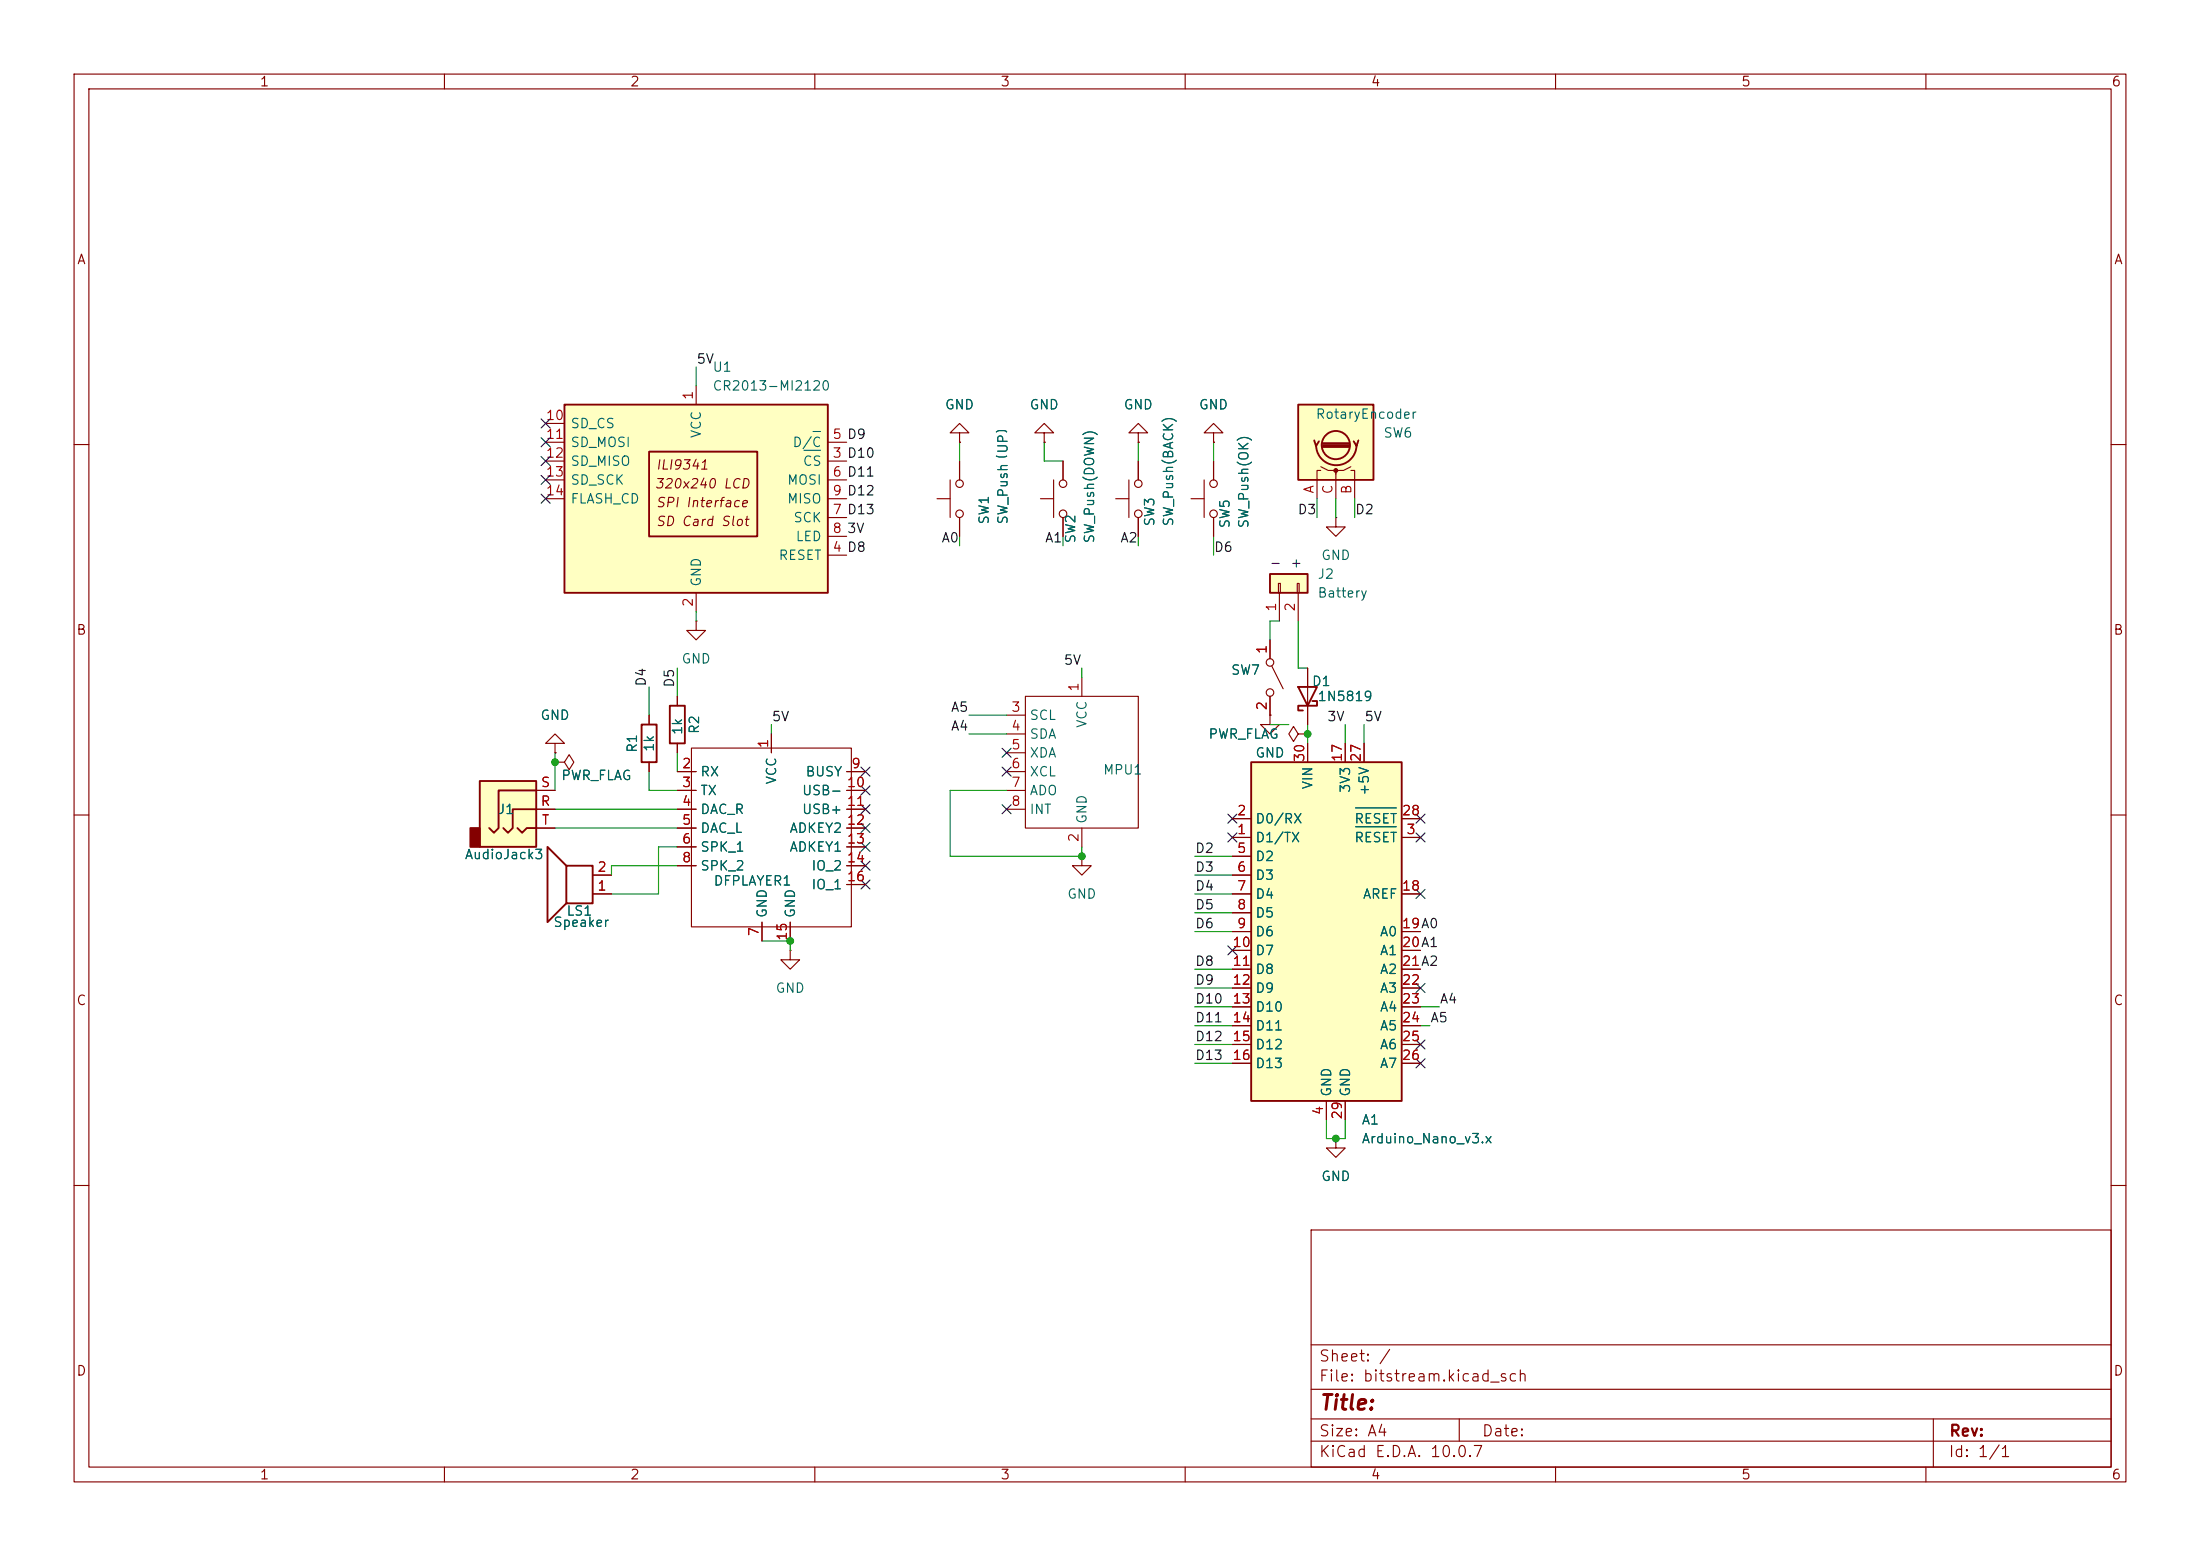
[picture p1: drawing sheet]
<svg xmlns="http://www.w3.org/2000/svg" width="297mm" height="210mm" viewBox="0 0 297 210" stroke-linecap="round" stroke-linejoin="round" font-family="sans-serif">
<g fill="none" stroke="#840000" stroke-width=".15">
<path d="M10 10h277v190h-277zM12 12h273v186h-273zM60 10v2M110 10v2M160 10v2M210 10v2M260 10v2M10 60h2M140.5 67.3h1.7M142.2 64.8v5.1M143.5 62.2v2.6M143.5 69.9v2.5"/>
<path d="M285 60h2M10 110h2M146 115.6v1.2h1.3l-1.3 1.3-1.2-1.3h1.2M146 115.6h.1M285 110h2M106.7 128.3v1.2h1.2l-1.2 1.3-1.3-1.3h1.3M106.7 128.3h.1M10 160h2M177 166h108v32h-108zM285 160h2M60 198v2M110 198v2"/>
<path d="M160 198v2M177 194.5h108M177 191.5h108M177 187.5h108M177 181.5h108M197 191.5v3M210 198v2M260 198v2M261 191.5v6.5"/>
<circle cx="143.5" cy="69.3" r=".51"/>
<circle cx="143.5" cy="65.3" r=".51"/>
</g>
<path d="M171.4 77.5h5.1v2.5h-5.1z" fill="#ffffc2"/>
<path d="M171.4 77.5h5.1v2.5h-5.1zM86.6 97.8h2v5.1h-2zM90.4 95.3h2.1v5h-2.1z" fill="none" stroke="#840000" stroke-width=".25"/>
<g fill="none" stroke="#840000" stroke-width=".15">
<path d="M163.8 58.4h1.3l-1.3-1.2-1.2 1.2h1.2v1.3M163.8 59.7h.1M160.8 67.3h1.8M162.6 64.8v5.1M163.8 62.2v2.6M163.8 69.9v2.5M172.6 78.7h.2v1.3h-.2zM175.1 78.7h.3v1.3h-.3zM87.6 96.5v1.3M91.4 94v1.3M94 83.8v1.3h1.2l-1.2 1.3-1.3-1.3h1.3M94 83.8h.1"/>
<path d="M172.7 80v3.8M175.3 80v3.8M74.9 100.3h1.3l-1.3-1.2-1.2 1.2h1.2v1.3M74.9 101.6h.1M74.9 102.9h1.3l.6-1 .7 1-.7 1-.6-1M74.9 102.9h.1M87.6 102.9v1.2M91.4 100.3v1.3"/>
<circle cx="163.8" cy="65.3" r=".51"/>
<circle cx="163.8" cy="69.3" r=".51"/>
</g>
<path d="M168.9 102.9h20.3v45.7h-20.3z" fill="#ffffc2"/>
<path d="M168.9 102.9h20.3v45.7h-20.3z" fill="none" stroke="#840000" stroke-width=".25"/>
<g fill="none" stroke="#840000" stroke-width=".15">
<path d="M166.4 113h2.5M166.4 110.5h2.5M166.4 115.6h2.5M166.4 118.1h2.5M176.5 100.3v2.6M181.6 100.3v2.6M184.1 100.3v2.6M189.2 113h2.6M189.2 110.5h2.6M166.4 120.7h2.5M166.4 123.2h2.5M166.4 125.7h2.5"/>
<path d="M166.4 128.3h2.5M166.4 130.8h2.5M166.4 133.4h2.5M166.4 135.9h2.5M166.4 138.4h2.5M189.2 120.7h2.6M189.2 125.7h2.6M189.2 128.3h2.6M189.2 130.8h2.6M189.2 133.4h2.6M189.2 135.9h2.6M189.2 138.4h2.6"/>
<path d="M166.4 141h2.5M166.4 143.5h2.5M179.1 148.6v2.5M181.6 148.6v2.5M189.2 141h2.6M189.2 143.5h2.6"/>
</g>
<path d="M183 111.6h5.5M183 109h5.5" fill="none" stroke="#006464" stroke-width=".15"/>
<path d="M175.3 54.6h10.1v10.2h-10.1z" fill="#ffffc2"/>
<g fill="none" stroke="#840000" stroke-width=".25">
<path d="M175.3 54.6h10.1v10.2h-10.1zM177.4 59.4l.3 .8 .4-.6M178.6 59.8h3.5M183.4 59.4l-.3 .8-.3-.6M177.7 60.1a2.73 2.73 0 0 0 2.7 2.7 2.73 2.73 0 0 0 2.7-2.7M178.6 60.3h3.5M178.6 60.1h3.5M76.5 116.8h3.5v5.1h-3.5zM76.5 116.8l-2.6-2.5v10.2l2.6-2.6"/>
<circle cx="180.3" cy="60.1" r="1.9"/>
</g>
<g fill="none" stroke="#840000" stroke-width=".15">
<path d="M129.5 58.4h1.3l-1.3-1.2-1.2 1.2h1.2v1.3M129.5 59.7h.1M141 58.4h1.2l-1.2-1.2-1.3 1.2h1.3v1.3M141 59.7h.1M126.5 67.3h1.8M128.3 64.8v5.1M129.5 62.2v2.6M129.5 69.9v2.5M178.3 63.5h-.5v3.8M178.3 63l1 .5h1v.5M180.3 69.9v1.2h1.3l-1.3 1.3-1.2-1.3h1.2M180.3 69.9h.1"/>
<path d="M182.4 63l-1 .5h-1.1v3.8M182.4 63.5h.5v3.8M104.1 99.1v2.5M135.9 96.5h2.5M135.9 99.1h2.5M138.4 94h15.3v17.8h-15.3zM146 91.4v2.6M80 118.1h2.5M91.4 104.1h2.6M91.4 106.7h2.6M91.4 109.2h2.6M91.4 111.8h2.6"/>
<path d="M91.4 114.3h2.6M91.4 116.8h2.6M93.3 101h21.6v24.1h-21.6zM114.3 104.1h2.5M114.3 106.7h2.5M114.3 109.2h2.5M114.3 111.8h2.5M114.3 114.3h2.5M114.3 116.8h2.5M114.3 119.4h2.5M135.9 104.1h2.5M135.9 106.7h2.5"/>
<path d="M135.9 109.2h2.5M135.9 101.6h2.5M146 111.8v2.5M80 120.7h2.5M102.9 124.5v2.5M106.7 124.5v2.5M180.3 153.7v1.2h1.3l-1.3 1.3-1.2-1.3h1.2M180.3 153.7h.1"/>
<circle cx="129.5" cy="69.3" r=".51"/>
<circle cx="129.5" cy="65.3" r=".51"/>
</g>
<circle cx="180.3" cy="63.5" r=".25" fill="#840000" stroke="#840000" stroke-width=".15"/>
<path d="M76.2 54.6h35.6v25.4h-35.6z" fill="#ffffc2"/>
<path d="M76.2 54.6h35.6v25.4h-35.6zM87.6 61h14.6v11.4h-14.6z" fill="none" stroke="#840000" stroke-width=".25"/>
<g fill="none" stroke="#840000" stroke-width=".15">
<path d="M73.7 59.7h2.5M73.7 57.2h2.5M94 52.1v2.5M111.8 59.7h2.5M153.7 58.4h1.2l-1.2-1.2-1.3 1.2h1.3v1.3M153.7 59.7h.1M73.7 62.2h2.5M73.7 64.8h2.5M73.7 67.3h2.5M111.8 62.2h2.5M111.8 74.9h2.5M111.8 64.8h2.5"/>
<path d="M111.8 69.9h2.5M111.8 72.4h2.5M111.8 67.3h2.5M150.6 67.3h1.8M152.4 64.8v5.1M153.7 62.2v2.6M153.7 69.9v2.5M94 80v2.6"/>
<circle cx="153.7" cy="65.3" r=".51"/>
<circle cx="153.7" cy="69.3" r=".51"/>
</g>
<path d="M109.8 58.2h1M108.5 60.8h2.3" fill="none" stroke="#006464" stroke-width=".15"/>
<path d="M64.8 105.4h7.6v8.9h-7.6z" fill="#ffffc2"/>
<path d="M63.5 111.8h1.3v2.5h-1.3z" fill="#840000" stroke="#840000" stroke-width=".25"/>
<path d="M175.3 92.7h2.5l-1.3 2.6zM177.2 94.6h.6v.7h-2.5v.6h.6M64.8 105.4h7.6v8.9h-7.6zM69.8 111.8l.7 .6 .6-.6h1.3M72.4 109.2h-3.2v2.6l-.6 .6-.7-.6M72.4 106.7h-5.1v5.1l-.6 .6-.7-.6" fill="none" stroke="#840000" stroke-width=".25"/>
<g fill="none" stroke="#840000" stroke-width=".15">
<path d="M129.5 59.7h.1M141 59.7h.1M153.7 59.7h.1M163.8 59.7h.1M129.5 62.2v2.6M129.5 69.9v2.5M143.5 62.2v2.6M143.5 69.9v2.5M153.7 62.2v2.6M153.7 69.9v2.5M163.8 62.2v2.6M163.8 69.9v2.5"/>
<path d="M87.6 96.5v1.3M91.4 94v1.3M104.1 99.1v2.5M171.4 96.5v1.3h1.3l-1.3 1.3-1.2-1.3h1.2M171.4 96.5h.1M171.4 86.4v2.5M171.4 94v2.5M171.7 89.9l1.5 3.1M175.3 99.1l-.7-1.1-.6 1.1 .6 1 .7-1h1.2M176.5 99.1h.1M176.5 90.2v7.6M72.4 109.2h2.5"/>
<path d="M72.4 106.7h2.5M72.4 111.8h2.5M74.9 101.6h.1M74.9 102.9h.1M80 118.1h2.5M87.6 102.9v1.2M91.4 109.2h2.6M91.4 106.7h2.6M91.4 111.8h2.6M91.4 104.1h2.6M91.4 114.3h2.6M91.4 116.8h2.6"/>
<path d="M91.4 100.3v1.3M114.3 109.2h2.5M114.3 106.7h2.5M114.3 111.8h2.5M114.3 104.1h2.5M114.3 114.3h2.5M114.3 116.8h2.5M114.3 119.4h2.5M166.4 113h2.5M166.4 110.5h2.5M166.4 115.6h2.5M166.4 118.1h2.5"/>
<path d="M176.5 100.3v2.6M181.6 100.3v2.6M184.1 100.3v2.6M189.2 113h2.6M189.2 110.5h2.6M80 120.7h2.5M102.9 124.5v2.5M106.7 124.5v2.5M166.4 120.7h2.5M166.4 123.2h2.5M166.4 125.7h2.5M166.4 128.3h2.5"/>
<path d="M166.4 130.8h2.5M166.4 133.4h2.5M166.4 135.9h2.5M166.4 138.4h2.5M189.2 120.7h2.6M189.2 125.7h2.6M189.2 128.3h2.6M189.2 130.8h2.6M189.2 133.4h2.6M189.2 135.9h2.6M189.2 138.4h2.6M166.4 141h2.5"/>
<path d="M166.4 143.5h2.5M179.1 148.6v2.5M180.3 153.7h.1M181.6 148.6v2.5M189.2 141h2.6M189.2 143.5h2.6"/>
<circle cx="171.5" cy="93.5" r=".51"/>
<circle cx="171.5" cy="89.4" r=".51"/>
</g>
<g fill="none" stroke="#009600" stroke-width=".15">
<path d="M94 49.5v2.6M129.5 59.7v2.5M141 59.7v2.5h2.5M153.7 59.7v2.5M163.8 59.7v2.5M129.5 72.4v1.3M143.5 72.4v1.3M153.7 72.4v1.3M163.8 72.4v2.5M177.8 67.3v2.6M180.3 67.3v2.6M182.9 67.3v2.6"/>
<path d="M87.6 92.7v3.8M91.4 90.2v3.8M94 82.6v1.2M104.1 97.8v1.3M130.8 99.1h5.1M130.8 96.5h5.1M146 90.2v1.2M171.4 97.8h2.6M172.7 83.8h-1.3v2.6M175.3 83.8v6.4h1.2M176.5 97.8v2.5M181.6 97.8v2.5"/>
<path d="M184.1 97.8v2.5M74.9 101.6v5.1M74.9 109.2h16.5M74.9 111.8h16.5M87.6 104.1v2.6h3.8M91.4 116.8h-8.9v1.3M91.4 114.3h-2.5v6.4h-6.4M91.4 101.6v2.5M135.9 106.7h-7.6v8.9h17.7v-1.3M161.3 115.6h5.1M161.3 118.1h5.1M102.9 127h3.8v1.3"/>
<path d="M161.3 135.9h5.1M161.3 138.4h5.1M161.3 125.7h5.1M161.3 123.2h5.1M161.3 120.7h5.1M161.3 133.4h5.1M161.3 130.8h5.1M191.8 135.9h2.5M191.8 138.4h1.2M161.3 143.5h5.1M161.3 141h5.1M179.1 151.1v2.6h2.5v-2.6"/>
</g>
<g fill="none" stroke="#000084" stroke-width=".15">
<path d="M73.1 59.1l1.2 1.2M73.1 56.5l1.2 1.3M74.3 59.1l-1.2 1.2M74.3 56.5l-1.2 1.3M73.1 66.7l1.2 1.2M73.1 61.6l1.2 1.2M73.1 64.2l1.2 1.2M74.3 66.7l-1.2 1.2M74.3 61.6l-1.2 1.2M74.3 64.2l-1.2 1.2M116.2 111.2l1.2 1.2M116.2 103.5l1.2 1.2"/>
<path d="M116.2 113.7l1.2 1.2M116.2 116.2l1.2 1.2M116.2 118.8l1.2 1.2M116.2 106.1l1.2 1.2M116.2 108.6l1.2 1.2M117.4 111.2l-1.2 1.2M117.4 103.5l-1.2 1.2M117.4 113.7l-1.2 1.2M117.4 116.2l-1.2 1.2M117.4 118.8l-1.2 1.2M117.4 106.1l-1.2 1.2M117.4 108.6l-1.2 1.2"/>
<path d="M135.3 108.6l1.2 1.2M135.3 103.5l1.2 1.2M135.3 101l1.2 1.2M136.5 108.6l-1.2 1.2M136.5 103.5l-1.2 1.2M136.5 101l-1.2 1.2M165.8 109.9l1.2 1.2M165.8 112.4l1.2 1.2M167 109.9l-1.2 1.2M167 112.4l-1.2 1.2M191.2 112.4l1.2 1.2M191.2 109.9l1.2 1.2"/>
<path d="M192.4 112.4l-1.2 1.2M192.4 109.9l-1.2 1.2M165.8 127.7l1.2 1.2M167 127.7l-1.2 1.2M191.2 120l1.2 1.3M191.2 132.7l1.2 1.3M192.4 120l-1.2 1.3M192.4 132.7l-1.2 1.3M191.2 142.9l1.2 1.2M191.2 140.4l1.2 1.2M192.4 142.9l-1.2 1.2M192.4 140.4l-1.2 1.2"/>
</g>
<path d="M183 111.6h5.5M183 109h5.5" fill="none" stroke="#006464" stroke-width=".15"/>
<g fill="#009600" stroke="#009600" stroke-width=".14">
<circle cx="180.3" cy="153.7" r=".46"/>
<circle cx="106.7" cy="127" r=".46"/>
<circle cx="74.9" cy="102.9" r=".46"/>
<circle cx="176.5" cy="99.1" r=".46"/>
<circle cx="146" cy="115.6" r=".46"/>
</g>
<text font-size="2" fill="#840000" x="178" y="190.8">Title:</text>
<g font-size="1.5" fill="#840000">
<text x="178" y="184.1">Sheet: /</text>
<text x="178" y="186.8">File: bitstream.kicad_sch</text>
<text x="178" y="197">KiCad E.D.A. 10.0.7</text>
<text x="178" y="194.2">Size: A4</text>
<text x="200" y="194.2">Date:</text>
<text x="263" y="197">Id: 1/1</text>
<text x="263" y="194.2">Rev:</text>
</g>
<g font-size="1.3" fill="#840000">
<text x="35" y="12">1</text>
<text x="85" y="12">2</text>
<text x="135" y="12">3</text>
<text x="185" y="12">4</text>
<text x="235" y="12">5</text>
<text x="285" y="12">6</text>
<text x="10.3" y="36">A</text>
<text x="285.3" y="36">A</text>
<text x="88.4" y="63.7">ILI9341</text>
<text x="88.3" y="66.2">320x240 LCD</text>
<text x="88.4" y="68.8">SPI Interface</text>
<text x="88.4" y="71.3">SD Card Slot</text>
<text x="10.2" y="86">B</text>
<text x="285.2" y="86">B</text>
<text x="10.2" y="136">C</text>
<text x="285.2" y="136">C</text>
<text x="10.2" y="186">D</text>
<text x="285.2" y="186">D</text>
<text x="35" y="200">1</text>
<text x="85" y="200">2</text>
<text x="135" y="200">3</text>
<text x="185" y="200">4</text>
<text x="235" y="200">5</text>
<text x="285" y="200">6</text>
</g>
<g font-size="1.3" fill="#0f0f0f">
<text x="94" y="49.4">5V</text>
<text x="175.1" y="69.7">D3</text>
<text x="182.9" y="69.7">D2</text>
<text x="114.3" y="72.3">3V</text>
<text x="127" y="73.5">A0</text>
<text x="141" y="73.5">A1</text>
<text x="151.1" y="73.5">A2</text>
<text x="163.8" y="74.8">D6</text>
<text x="87.5" y="92.7" transform="rotate(-90 87.5 92.7)">D4</text>
<text x="91.3" y="92.9" transform="rotate(-90 91.3 92.9)">D5</text>
<text x="143.5" y="90">5V</text>
<text x="104.1" y="97.7">5V</text>
<text x="128.3" y="96.4">A5</text>
<text x="128.3" y="98.9">A4</text>
<text x="179.1" y="97.7">3V</text>
<text x="184.1" y="97.7">5V</text>
<text x="161.3" y="118">D3</text>
<text x="161.3" y="115.4">D2</text>
<text x="161.3" y="123.1">D5</text>
<text x="161.3" y="125.6">D6</text>
<text x="161.3" y="120.5">D4</text>
<text x="161.3" y="130.7">D8</text>
<text x="161.3" y="135.8">D10</text>
<text x="161.3" y="133.2">D9</text>
<text x="194.3" y="135.8">A4</text>
<text x="161.3" y="143.4">D13</text>
<text x="161.3" y="138.3">D11</text>
<text x="161.3" y="140.8">D12</text>
<text x="193" y="138.3">A5</text>
</g>
<g font-size="1.3" fill="#006464">
<text x="96.1" y="50.5">U1</text>
<text x="96.1" y="53">CR2013-MI2120</text>
<text x="76.9" y="58.1">SD_CS</text>
<text x="94.9" y="59.2" transform="rotate(-90 94.9 59.2)">VCC</text>
<text x="127.5" y="55.6">GND</text>
<text x="138.9" y="55.6">GND</text>
<text x="151.6" y="55.6">GND</text>
<text x="161.8" y="55.6">GND</text>
<text x="177.5" y="56.8">RotaryEncoder</text>
<text x="186.7" y="59.4">SW6</text>
<text x="76.9" y="60.7">SD_MOSI</text>
<text x="76.9" y="63.2">SD_MISO</text>
<text x="76.9" y="65.7">SD_SCK</text>
<text x="106.2" y="65.7">MOSI</text>
<text x="106.9" y="60.7">D/C</text>
<text x="108.3" y="63.2">CS</text>
<text x="76.9" y="68.3">FLASH_CD</text>
<text x="106.2" y="68.3">MISO</text>
<text x="107" y="70.8">SCK</text>
<text x="133.8" y="70.9" transform="rotate(-90 133.8 70.9)">SW1</text>
<text x="136.3" y="70.9" transform="rotate(-90 136.3 70.9)">SW_Push（UP）</text>
<text x="156.2" y="71.1" transform="rotate(-90 156.2 71.1)">SW3</text>
<text x="158.7" y="71.1" transform="rotate(-90 158.7 71.1)">SW_Push(BACK)</text>
<text x="166.3" y="71.4" transform="rotate(-90 166.3 71.4)">SW5</text>
<text x="168.9" y="71.4" transform="rotate(-90 168.9 71.4)">SW_Push(OK)</text>
<text x="105" y="75.9">RESET</text>
<text x="107.3" y="73.4">LED</text>
<text x="145.5" y="73.4" transform="rotate(-90 145.5 73.4)">SW2</text>
<text x="148" y="73.4" transform="rotate(-90 148 73.4)">SW_Push(DOWN)</text>
<text x="178.3" y="75.9">GND</text>
<text x="94.9" y="79.3" transform="rotate(-90 94.9 79.3)">GND</text>
<text x="177.8" y="78.4">J2</text>
<text x="177.8" y="81">Battery</text>
<text x="91.9" y="89.9">GND</text>
<text x="166.1" y="91.4">SW7</text>
<text x="177" y="92.9">D1</text>
<text x="177.8" y="94.9">1N5819</text>
<text x="72.9" y="97.5">GND</text>
<text x="86.3" y="101.7" transform="rotate(-90 86.3 101.7)">R1</text>
<text x="88.6" y="101.6" transform="rotate(-90 88.6 101.6)">1k</text>
<text x="92.4" y="99.3" transform="rotate(-90 92.4 99.3)">1k</text>
<text x="94.7" y="99.2" transform="rotate(-90 94.7 99.2)">R2</text>
<text x="138.9" y="97.5">SCL</text>
<text x="138.9" y="100">SDA</text>
<text x="147" y="98.3" transform="rotate(-90 147 98.3)">VCC</text>
<text x="163" y="100">PWR_FLAG</text>
<text x="75.7" y="105.6">PWR_FLAG</text>
<text x="94.5" y="105.1">RX</text>
<text x="94.5" y="107.6">TX</text>
<text x="105.1" y="106" transform="rotate(-90 105.1 106)">VCC</text>
<text x="108.2" y="107.6">USB-</text>
<text x="108.7" y="105.1">BUSY</text>
<text x="138.9" y="102.6">XDA</text>
<text x="138.9" y="105.1">XCL</text>
<text x="138.9" y="107.6">ADO</text>
<text x="148.8" y="104.8">MPU1</text>
<text x="169.4" y="102.6">GND</text>
<text x="177.5" y="106.6" transform="rotate(-90 177.5 106.6)">VIN</text>
<text x="182.6" y="107.1" transform="rotate(-90 182.6 107.1)">3V3</text>
<text x="185.1" y="107.5" transform="rotate(-90 185.1 107.5)">+5V</text>
<text x="67.1" y="110.2">J1</text>
<text x="94.5" y="110.2">DAC_R</text>
<text x="94.5" y="112.7">DAC_L</text>
<text x="106.5" y="112.7">ADKEY2</text>
<text x="108.2" y="110.2">USB+</text>
<text x="138.9" y="110.2">INT</text>
<text x="147" y="111.3" transform="rotate(-90 147 111.3)">GND</text>
<text x="169.4" y="114">D1/TX</text>
<text x="169.4" y="111.5">D0/RX</text>
<text x="182.7" y="114">RESET</text>
<text x="182.7" y="111.5">RESET</text>
<text x="62.7" y="116.3">AudioJack3</text>
<text x="94.5" y="115.3">SPK_1</text>
<text x="94.5" y="117.8">SPK_2</text>
<text x="96.3" y="119.8">DFPLAYER1</text>
<text x="106.5" y="115.3">ADKEY1</text>
<text x="109.5" y="117.8">IO_2</text>
<text x="169.4" y="116.5">D2</text>
<text x="169.4" y="119.1">D3</text>
<text x="74.6" y="125.4">Speaker</text>
<text x="76.4" y="123.9">LS1</text>
<text x="103.8" y="124" transform="rotate(-90 103.8 124)">GND</text>
<text x="107.6" y="124" transform="rotate(-90 107.6 124)">GND</text>
<text x="109.5" y="120.3">IO_1</text>
<text x="144" y="121.6">GND</text>
<text x="169.4" y="121.6">D4</text>
<text x="169.4" y="124.2">D5</text>
<text x="183.9" y="121.6">AREF</text>
<text x="169.4" y="126.7">D6</text>
<text x="169.4" y="129.2">D7</text>
<text x="169.4" y="131.8">D8</text>
<text x="186.2" y="126.7">A0</text>
<text x="186.2" y="129.2">A1</text>
<text x="186.2" y="131.8">A2</text>
<text x="104.6" y="134.3">GND</text>
<text x="169.4" y="134.3">D9</text>
<text x="169.4" y="136.9">D10</text>
<text x="186.2" y="134.3">A3</text>
<text x="186.2" y="136.9">A4</text>
<text x="169.4" y="139.4">D11</text>
<text x="169.4" y="141.9">D12</text>
<text x="186.2" y="139.4">A5</text>
<text x="186.2" y="141.9">A6</text>
<text x="169.4" y="144.5">D13</text>
<text x="180" y="148.1" transform="rotate(-90 180 148.1)">GND</text>
<text x="182.6" y="148.1" transform="rotate(-90 182.6 148.1)">GND</text>
<text x="186.2" y="144.5">A7</text>
<text x="183.7" y="152.1">A1</text>
<text x="183.7" y="154.6">Arduino_Nano_v3.x</text>
<text x="178.3" y="159.7">GND</text>
</g>
<g font-size="1.3" fill="#a90000">
<text x="73.6" y="57">10</text>
<text x="73.6" y="59.6">11</text>
<text x="93.8" y="54.1" transform="rotate(-90 93.8 54.1)">1</text>
<text x="112.3" y="59.6">5 D9</text>
<text x="73.6" y="62.1">12</text>
<text x="73.6" y="64.6">13</text>
<text x="112.3" y="62.1">3 D10</text>
<text x="112.3" y="64.6">6 D11</text>
<text x="73.6" y="67.2">14</text>
<text x="112.3" y="69.7">7 D13</text>
<text x="112.3" y="67.2">9 D12</text>
<text x="177.7" y="66.7" transform="rotate(-90 177.7 66.7)">A</text>
<text x="180.2" y="66.8" transform="rotate(-90 180.2 66.8)">C</text>
<text x="182.7" y="66.8" transform="rotate(-90 182.7 66.8)">B</text>
<text x="112.3" y="74.8">4 D8</text>
<text x="112.3" y="72.3">8</text>
<text x="93.8" y="82" transform="rotate(-90 93.8 82)">2</text>
<text x="172.6" y="82.6" transform="rotate(-90 172.6 82.6)">1</text>
<text x="175.1" y="82.6" transform="rotate(-90 175.1 82.6)">2</text>
<text x="171.3" y="88.4" transform="rotate(-90 171.3 88.4)">1</text>
<text x="145.9" y="93.4" transform="rotate(-90 145.9 93.4)">1</text>
<text x="171.3" y="96" transform="rotate(-90 171.3 96)">2</text>
<text x="104" y="101.1" transform="rotate(-90 104 101.1)">1</text>
<text x="136.4" y="96.4">3</text>
<text x="136.4" y="98.9">4</text>
<text x="136.4" y="101.5">5</text>
<text x="72.9" y="106.5">S</text>
<text x="92" y="104">2</text>
<text x="92" y="106.5">3</text>
<text x="114.2" y="106.5">10</text>
<text x="114.8" y="104">9</text>
<text x="136.4" y="104">6</text>
<text x="136.4" y="106.5">7</text>
<text x="176.4" y="102.9" transform="rotate(-90 176.4 102.9)">30</text>
<text x="181.5" y="102.9" transform="rotate(-90 181.5 102.9)">17</text>
<text x="184" y="102.9" transform="rotate(-90 184 102.9)">27</text>
<text x="72.9" y="109.1">R</text>
<text x="73" y="111.6">T</text>
<text x="92" y="109.1">4</text>
<text x="92" y="111.6">5</text>
<text x="114.2" y="109.1">11</text>
<text x="114.2" y="111.6">12</text>
<text x="136.4" y="109.1">8</text>
<text x="145.9" y="113.8" transform="rotate(-90 145.9 113.8)">2</text>
<text x="166.9" y="112.9">1</text>
<text x="166.9" y="110.4">2</text>
<text x="189.2" y="110.4">28</text>
<text x="189.8" y="112.9">3</text>
<text x="80.5" y="118">2</text>
<text x="92" y="114.2">6</text>
<text x="92" y="116.7">8</text>
<text x="114.2" y="114.2">13</text>
<text x="114.2" y="116.7">14</text>
<text x="114.2" y="119.2">16</text>
<text x="166.9" y="115.4">5</text>
<text x="166.9" y="118">6</text>
<text x="80.5" y="120.5">1</text>
<text x="166.9" y="120.5">7</text>
<text x="166.9" y="123.1">8</text>
<text x="166.9" y="125.6">9</text>
<text x="189.2" y="120.5">18</text>
<text x="189.2" y="125.6">19A0</text>
<text x="189.2" y="125.6">19</text>
<text x="102.7" y="126.5" transform="rotate(-90 102.7 126.5)">7</text>
<text x="106.5" y="127.1" transform="rotate(-90 106.5 127.1)">15</text>
<text x="166.3" y="128.1">10</text>
<text x="166.3" y="130.7">11</text>
<text x="189.2" y="128.1">20A1</text>
<text x="189.2" y="130.7">21A2</text>
<text x="189.2" y="128.1">20</text>
<text x="189.2" y="130.7">21</text>
<text x="166.3" y="133.2">12</text>
<text x="166.3" y="135.8">13</text>
<text x="189.2" y="133.2">22</text>
<text x="189.2" y="135.8">23</text>
<text x="166.3" y="138.3">14</text>
<text x="166.3" y="140.8">15</text>
<text x="166.3" y="143.4">16</text>
<text x="189.2" y="138.3">24</text>
<text x="189.2" y="140.8">25</text>
<text x="189.2" y="143.4">26</text>
<text x="178.9" y="150.6" transform="rotate(-90 178.9 150.6)">4</text>
<text x="181.5" y="151.2" transform="rotate(-90 181.5 151.2)">29</text>
</g>
<g font-size="1.3" fill="#0000c2">
<text x="171.3" y="76.9">-</text>
<text x="174.1" y="76.9">+</text>
</g>
</svg>
